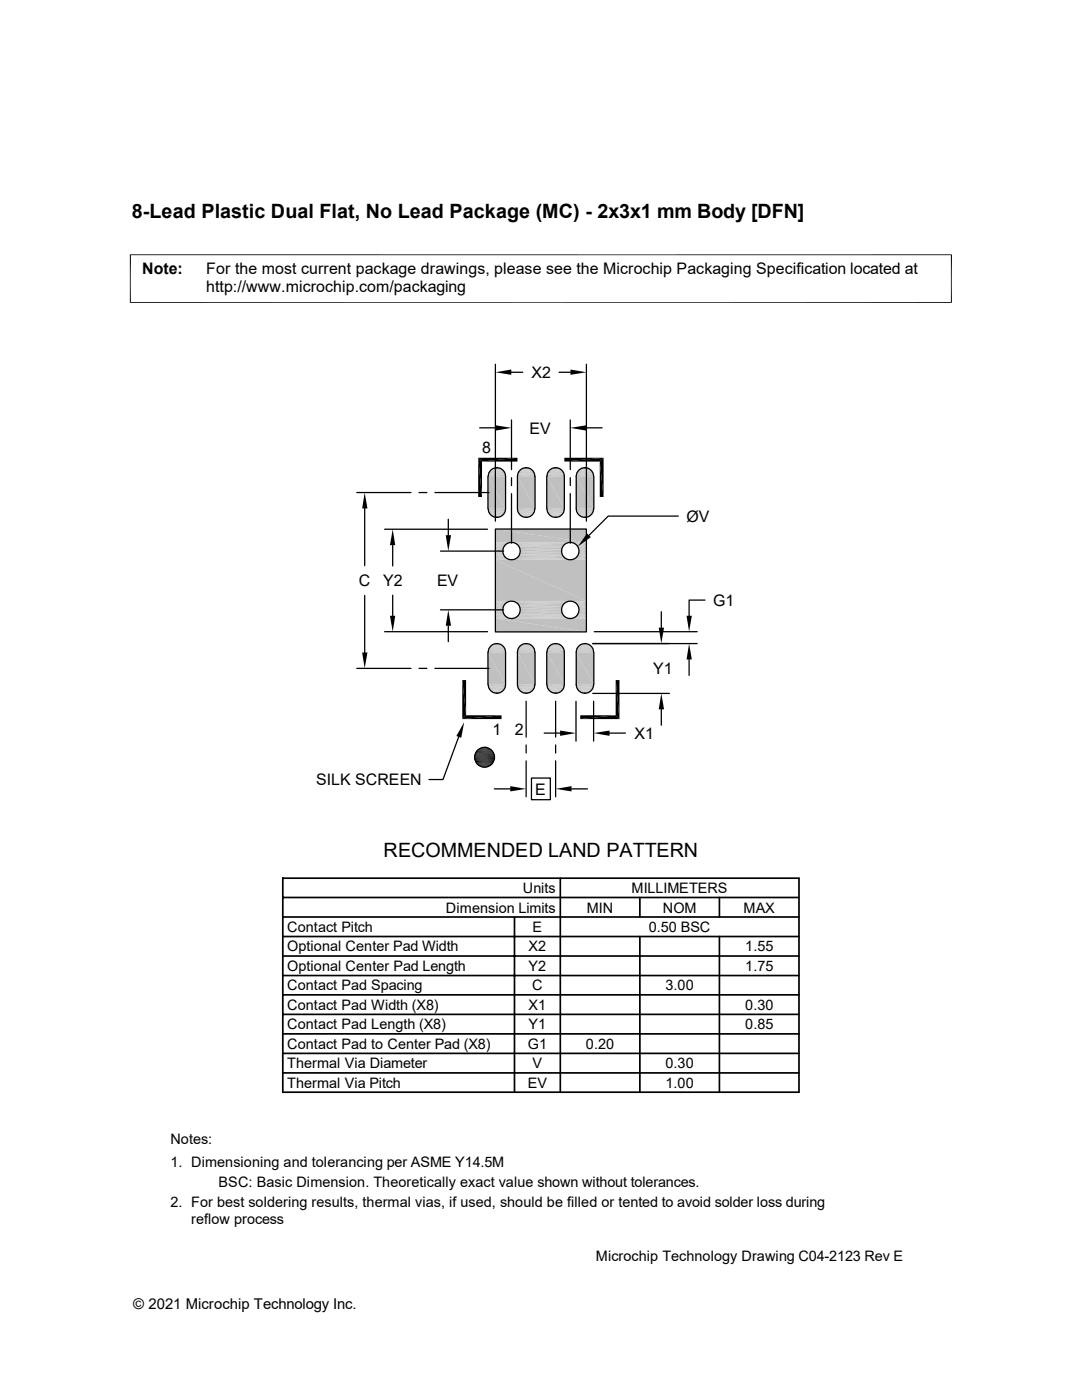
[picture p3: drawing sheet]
<svg xmlns="http://www.w3.org/2000/svg" width="216mm" height="279mm" viewBox="0 0 216 279" stroke-linecap="round" stroke-linejoin="round" font-family="sans-serif">
<g fill="#c0c0c0">
<path d="M98.8 93.3h.6z"/>
<path d="M104.7 93.3h.6z"/>
<path d="M110.6 93.3h.6z"/>
<path d="M116.5 93.3h.5z"/>
<path d="M116.4 93.3h.7z"/>
<path d="M116.5 93.3h.6z"/>
<path d="M110.5 93.3h.7z"/>
<path d="M104.6 93.3h.7z"/>
<path d="M98.8 93.3h.7z"/>
<path d="M116.1 93.4h1.2z"/>
<path d="M116.4 93.3l.9 .1z"/>
<path d="M110.3 93.4h1.2z"/>
<path d="M110.5 93.3l1 .1z"/>
<path d="M104.4 93.4h1.2z"/>
<path d="M104.6 93.3l1 .1z"/>
<path d="M98.6 93.4h1.1z"/>
<path d="M98.8 93.3l.9 .1z"/>
<path d="M116 93.4h1.4z"/>
<path d="M116.1 93.4h1.3z"/>
<path d="M110.2 93.4h1.3z"/>
<path d="M104.3 93.4h1.4z"/>
<path d="M104.4 93.4h1.3z"/>
<path d="M98.5 93.4h1.3z"/>
<path d="M98.6 93.4h1.2z"/>
<path d="M115.9 93.6l.1-.2 1.6 .2z"/>
<path d="M116 93.4h1.4l.2 .2z"/>
<path d="M110 93.6l.2-.2 1.6 .2z"/>
<path d="M110.2 93.4h1.3l.3 .2z"/>
<path d="M104.1 93.6l.2-.2 1.6 .2z"/>
<path d="M104.3 93.4h1.4l.2 .2z"/>
<path d="M98.3 93.6l.2-.2 1.5 .2z"/>
<path d="M98.5 93.4h1.3l.2 .2z"/>
<path d="M115.7 93.6h2z"/>
<path d="M115.9 93.6h1.8z"/>
<path d="M109.9 93.6h1.9z"/>
<path d="M110 93.6h1.8z"/>
<path d="M104 93.6h2z"/>
<path d="M104.1 93.6h1.9z"/>
<path d="M98.2 93.6h1.9z"/>
<path d="M98.3 93.6h1.8z"/>
</g>
<g fill="none" stroke="#c0c0c0" stroke-width=".2">
<path d="M97.4 94.7h3.5M97.5 94.4h3.3M97.6 94.1h3.1M97.7 94h2.9M97.8 93.9h2.7M97.9 93.8h2.5M98 93.7h2.2M103.3 94.7h3.4M103.3 94.4h3.3M103.5 94.1h3M103.5 94h3M103.7 93.9h2.6"/>
<path d="M103.8 93.8h2.4M103.9 93.7h2.2M109.1 94.7h3.5M109.2 94.4h3.3M109.3 94.1h3.1M109.4 94h2.9M109.5 93.9h2.7M109.6 93.8h2.5M109.7 93.7h2.3M115 94.7h3.4M115.1 94.4h3.3M115.2 94.1h3"/>
<path d="M115.3 94h2.9M115.4 93.9h2.7M115.5 93.8h2.4M115.6 93.7h2.3"/>
</g>
<path d="M97.5 94.3h3.3M103.4 94.3h3.2M109.2 94.3h3.3M115.1 94.3h3.2" fill="none" stroke="#c0c0c0" stroke-width=".21"/>
<path d="M97.4 94.6h3.4M103.3 94.6h3.4M109.1 94.6h3.5M115 94.6h3.4" fill="none" stroke="#c0c0c0" stroke-width=".25"/>
<path d="M97.4 94.9h3.5M103.3 94.9h3.5M109.1 94.9h3.5M115 94.9h3.5" fill="none" stroke="#c0c0c0" stroke-width=".34"/>
<g fill="#c0c0c0">
<path d="M115 95.1l3.5 6.4h-3.5z"/>
<path d="M115 95.1h3.5v6.4z"/>
<path d="M109.1 95.1l3.5 6.4h-3.5z"/>
<path d="M109.1 95.1h3.5v6.4z"/>
<path d="M103.3 95.1l3.5 6.4h-3.5z"/>
<path d="M103.3 95.1h3.5v6.4z"/>
<path d="M97.4 95.1l3.5 6.4h-3.5z"/>
<path d="M97.4 95.1h3.5v6.4z"/>
</g>
<path d="M97.4 101.7h3.5M103.3 101.7h3.5M109.1 101.7h3.5M115 101.7h3.5" fill="none" stroke="#c0c0c0" stroke-width=".3"/>
<g fill="none" stroke="#c0c0c0" stroke-width=".2">
<path d="M97.4 101.8h3.5M97.5 102.2h3.3M97.5 102.3h3.3M97.6 102.4h3.1M97.7 102.6h2.9M97.8 102.7h2.7M97.9 102.8h2.5M98 102.9h2.2M103.3 101.8h3.4M103.3 102.2h3.3M103.4 102.3h3.2M103.5 102.4h3"/>
<path d="M103.5 102.6h3M103.7 102.7h2.6M103.8 102.8h2.4M103.9 102.9h2.2M109.1 101.8h3.5M109.2 102.2h3.3M109.2 102.3h3.3M109.3 102.4h3.1M109.4 102.6h2.9M109.5 102.7h2.7M109.6 102.8h2.5M109.7 102.9h2.3"/>
<path d="M115 101.8h3.4M115.1 102.2h3.3M115.1 102.3h3.2M115.2 102.4h3M115.3 102.6h2.9M115.4 102.7h2.7M115.5 102.8h2.4M115.6 102.9h2.3"/>
</g>
<path d="M97.4 102h3.4M103.3 102h3.4M109.1 102h3.5M115 102h3.4" fill="none" stroke="#c0c0c0" stroke-width=".25"/>
<g fill="#c0c0c0">
<path d="M115.7 103h1.9z"/>
<path d="M115.7 103h2z"/>
<path d="M109.9 103h1.9z"/>
<path d="M104 103h1.9z"/>
<path d="M104 103h2z"/>
<path d="M98.2 103h1.8z"/>
<path d="M98.2 103h1.9z"/>
<path d="M115.9 103l1.5 .1z"/>
<path d="M115.9 103h1.7z"/>
<path d="M110 103l1.5 .1z"/>
<path d="M110 103h1.8z"/>
<path d="M104.1 103l1.6 .1z"/>
<path d="M104.1 103h1.8z"/>
<path d="M98.3 103l1.5 .1z"/>
<path d="M98.3 103h1.7z"/>
<path d="M116 103.1l1.3 .1z"/>
<path d="M116 103.1h1.4z"/>
<path d="M110.2 103.1l1.3 .1z"/>
<path d="M110.2 103.1h1.3z"/>
<path d="M104.3 103.1l1.3 .1z"/>
<path d="M104.3 103.1h1.4z"/>
<path d="M98.5 103.1l1.2 .1z"/>
<path d="M98.5 103.1h1.3z"/>
<path d="M116.1 103.2h1z"/>
<path d="M116.1 103.2h1.2z"/>
<path d="M110.3 103.2h.9z"/>
<path d="M110.3 103.2h1.2z"/>
<path d="M104.4 103.2h.9z"/>
<path d="M104.4 103.2h1.2z"/>
<path d="M98.6 103.2h.9z"/>
<path d="M98.6 103.2h1.1z"/>
<path d="M98.8 103.3h.6z"/>
<path d="M104.7 103.3h.6z"/>
<path d="M110.6 103.3h.6z"/>
<path d="M116.5 103.3h.5z"/>
<path d="M116.4 103.2l.6 .1z"/>
<path d="M116.4 103.2h.7z"/>
<path d="M110.5 103.2l.7 .1z"/>
<path d="M110.5 103.2h.7z"/>
<path d="M104.6 103.2l.7 .1z"/>
<path d="M104.6 103.2h.7z"/>
<path d="M98.8 103.2l.6 .1z"/>
<path d="M98.8 103.2h.7z"/>
<path d="M98.8 128.4h.6z"/>
<path d="M104.7 128.4h.6z"/>
<path d="M110.6 128.4h.6z"/>
<path d="M116.5 128.4h.5z"/>
<path d="M116.4 128.5h.7z"/>
<path d="M116.5 128.4l.6 .1z"/>
<path d="M110.6 128.4l.6 .1z"/>
<path d="M104.6 128.5h.7z"/>
<path d="M104.7 128.4l.6 .1z"/>
<path d="M98.8 128.4l.7 .1z"/>
<path d="M116.1 128.5h1.2z"/>
<path d="M116.4 128.5h.9z"/>
<path d="M110.3 128.5h1.2z"/>
<path d="M110.5 128.5h1z"/>
<path d="M104.4 128.5h1.2z"/>
<path d="M104.6 128.5h1z"/>
<path d="M98.6 128.5h1.1z"/>
<path d="M98.8 128.5h.9z"/>
<path d="M116 128.6h1.4z"/>
<path d="M116.1 128.5l1.3 .1z"/>
<path d="M110.2 128.6h1.3z"/>
<path d="M110.3 128.5l1.2 .1z"/>
<path d="M104.3 128.6h1.4z"/>
<path d="M104.4 128.5l1.3 .1z"/>
<path d="M98.5 128.6h1.3z"/>
<path d="M98.6 128.5l1.2 .1z"/>
<path d="M115.9 128.7h1.7z"/>
<path d="M116 128.6l1.6 .1z"/>
<path d="M110 128.7h1.8z"/>
<path d="M110.2 128.6l1.6 .1z"/>
<path d="M104.1 128.7h1.8z"/>
<path d="M104.3 128.6l1.6 .1z"/>
<path d="M98.3 128.7h1.7z"/>
<path d="M98.5 128.6l1.5 .1z"/>
<path d="M115.7 128.7h2z"/>
<path d="M115.9 128.7h1.8z"/>
<path d="M109.9 128.7h1.9z"/>
<path d="M104 128.7h2z"/>
<path d="M104.1 128.7h1.9z"/>
<path d="M98.2 128.7h1.9z"/>
<path d="M98.3 128.7h1.8z"/>
</g>
<g fill="none" stroke="#c0c0c0" stroke-width=".2">
<path d="M97.4 129.9h3.5M97.5 129.4h3.3M97.5 129.5h3.3M97.6 129.3h3.1M97.7 129.1h2.9M97.8 129h2.7M97.9 128.9h2.5M98 128.8h2.2M103.3 129.9h3.4M103.3 129.5h3.3M103.4 129.4h3.2M103.5 129.3h3"/>
<path d="M103.5 129.1h3M103.7 129h2.6M103.8 128.9h2.4M103.9 128.8h2.2M109.1 129.9h3.5M109.2 129.4h3.3M109.2 129.5h3.3M109.3 129.3h3.1M109.4 129.1h2.9M109.5 129h2.7M109.6 128.9h2.5M109.7 128.8h2.3"/>
<path d="M115 129.9h3.4M115.1 129.5h3.3M115.1 129.4h3.2M115.2 129.3h3M115.3 129.1h2.9M115.4 129h2.7M115.5 128.9h2.4M115.6 128.8h2.3"/>
</g>
<path d="M97.4 129.7h3.4M103.3 129.7h3.4M109.1 129.7h3.5M115 129.7h3.4" fill="none" stroke="#c0c0c0" stroke-width=".25"/>
<path d="M97.4 130h3.5M103.3 130h3.5M109.1 130h3.5M115 130h3.5" fill="none" stroke="#c0c0c0" stroke-width=".3"/>
<g fill="#c0c0c0">
<path d="M115 130.2l3.5 6.4h-3.5z"/>
<path d="M115 130.2h3.5v6.4z"/>
<path d="M109.1 130.2l3.5 6.4h-3.5z"/>
<path d="M109.1 130.2h3.5v6.4z"/>
<path d="M103.3 130.2l3.5 6.4h-3.5z"/>
<path d="M103.3 130.2h3.5v6.4z"/>
<path d="M97.4 130.2l3.5 6.4h-3.5z"/>
<path d="M97.4 130.2h3.5v6.4z"/>
</g>
<path d="M97.4 136.8h3.5M103.3 136.8h3.5M109.1 136.8h3.5M115 136.8h3.5" fill="none" stroke="#c0c0c0" stroke-width=".34"/>
<g fill="none" stroke="#c0c0c0" stroke-width=".2">
<path d="M97.4 137h3.5M97.5 137.3h3.3M97.6 137.5h3.1M97.7 137.7h2.9M97.8 137.8h2.7M97.9 137.9h2.5M98 138h2.2M103.3 137h3.4M103.3 137.3h3.3M103.5 137.5h3M103.5 137.7h3M103.7 137.8h2.6"/>
<path d="M103.8 137.9h2.4M103.9 138h2.2M109.1 137h3.5M109.2 137.3h3.3M109.3 137.5h3.1M109.4 137.7h2.9M109.5 137.8h2.7M109.6 137.9h2.5M109.7 138h2.3M115 137h3.4M115.1 137.3h3.3M115.2 137.5h3"/>
<path d="M115.3 137.7h2.9M115.4 137.8h2.7M115.5 137.9h2.4M115.6 138h2.3"/>
</g>
<path d="M97.4 137.1h3.4M103.3 137.1h3.4M109.1 137.1h3.5M115 137.1h3.4" fill="none" stroke="#c0c0c0" stroke-width=".25"/>
<path d="M97.5 137.4h3.3M103.4 137.4h3.2M109.2 137.4h3.3M115.1 137.4h3.2" fill="none" stroke="#c0c0c0" stroke-width=".21"/>
<g fill="#c0c0c0">
<path d="M115.7 138.1h1.9z"/>
<path d="M115.7 138.1h2z"/>
<path d="M109.9 138.1h1.9z"/>
<path d="M104 138.1h1.9z"/>
<path d="M104 138.1h2z"/>
<path d="M98.2 138.1h1.8z"/>
<path d="M98.2 138.1h1.9z"/>
<path d="M115.9 138.1l1.5 .2h-1.4z"/>
<path d="M115.9 138.1h1.7l-.2 .2z"/>
<path d="M110 138.1l1.5 .2h-1.3z"/>
<path d="M110 138.1h1.8l-.3 .2z"/>
<path d="M104.1 138.1l1.6 .2h-1.4z"/>
<path d="M104.1 138.1h1.8l-.2 .2z"/>
<path d="M98.3 138.1l1.5 .2h-1.3z"/>
<path d="M98.3 138.1h1.7l-.2 .2z"/>
<path d="M116 138.3h1.3z"/>
<path d="M116 138.3h1.4z"/>
<path d="M110.2 138.3h1.3z"/>
<path d="M104.3 138.3h1.3z"/>
<path d="M104.3 138.3h1.4z"/>
<path d="M98.5 138.3h1.2z"/>
<path d="M98.5 138.3h1.3z"/>
<path d="M116.1 138.3h1z"/>
<path d="M116.1 138.3h1.2z"/>
<path d="M110.3 138.3h.9z"/>
<path d="M110.3 138.3h1.2z"/>
<path d="M104.4 138.3h.9z"/>
<path d="M104.4 138.3h1.2z"/>
<path d="M98.6 138.3h.9z"/>
<path d="M98.6 138.3h1.1z"/>
<path d="M98.8 138.3h.6z"/>
<path d="M104.7 138.3h.6z"/>
<path d="M110.6 138.3h.6z"/>
<path d="M116.5 138.3h.5z"/>
<path d="M116.4 138.3h.6z"/>
<path d="M116.4 138.3h.7z"/>
<path d="M110.5 138.3h.7z"/>
<path d="M104.6 138.3h.7z"/>
<path d="M98.8 138.3h.7z"/>
<path d="M98.8 105.6l18.2 2.6h-18.2z"/>
<path d="M98.8 105.6h18.2v2.6z"/>
</g>
<path d="M98.8 108.3h3.1M98.8 108.4h2.8M98.8 108.5h2.5M102.2 108.3h11.4M102.5 108.4h10.8M102.9 108.5h10.1M114 108.3h3M114.3 108.4h2.7M114.6 108.5h2.4" fill="none" stroke="#c0c0c0" stroke-width=".2"/>
<path d="M103.1 108.7h9.6M114.9 108.7h2.1" fill="none" stroke="#c0c0c0" stroke-width=".21"/>
<path d="M98.8 108.6l2 .2h-2z" fill="#c0c0c0"/>
<path d="M98.8 108.7h2.2" fill="none" stroke="#c0c0c0" stroke-width=".21"/>
<g fill="#c0c0c0">
<path d="M115.1 108.8l1.9 .3h-1.7z"/>
<path d="M115.1 108.8h1.9v.3z"/>
</g>
<path d="M103.4 108.9h9.1" fill="none" stroke="#c0c0c0" stroke-width=".25"/>
<g fill="#c0c0c0">
<path d="M98.8 108.8l1.8 .3h-1.8z"/>
<path d="M98.8 108.8h2l-.2 .3z"/>
<path d="M115.3 109.1l1.7 .2h-1.6z"/>
<path d="M115.3 109.1h1.7v.2z"/>
</g>
<path d="M103.5 109.2h8.8" fill="none" stroke="#c0c0c0" stroke-width=".3"/>
<g fill="#c0c0c0">
<path d="M98.8 109.1l1.6 .2h-1.6z"/>
<path d="M98.8 109.1h1.8l-.2 .2z"/>
<path d="M115.4 109.3l1.6 .4h-1.5z"/>
<path d="M115.4 109.3h1.6v.4z"/>
</g>
<path d="M103.7 109.5h8.4" fill="none" stroke="#c0c0c0" stroke-width=".34"/>
<g fill="#c0c0c0">
<path d="M98.8 109.3l1.5 .4h-1.5z"/>
<path d="M98.8 109.3h1.6l-.1 .4z"/>
<path d="M115.5 109.7l1.5 .3h-1.4z"/>
<path d="M115.5 109.7h1.5v.3z"/>
</g>
<path d="M103.8 109.8h8.3" fill="none" stroke="#c0c0c0" stroke-width=".3"/>
<g fill="#c0c0c0">
<path d="M98.8 109.7l1.5 .3h-1.5z"/>
<path d="M98.8 109.7h1.5v.3z"/>
<path d="M115.6 110l1.4 .3h-1.5z"/>
<path d="M115.6 110h1.4v.3z"/>
</g>
<path d="M103.8 110.2h8.3" fill="none" stroke="#c0c0c0" stroke-width=".34"/>
<g fill="#c0c0c0">
<path d="M98.8 110l1.5 .3h-1.5z"/>
<path d="M98.8 110h1.5v.3z"/>
<path d="M115.5 110.3l1.5 .3h-1.6z"/>
<path d="M115.5 110.3h1.5v.3z"/>
</g>
<path d="M103.7 110.5h8.4" fill="none" stroke="#c0c0c0" stroke-width=".3"/>
<g fill="#c0c0c0">
<path d="M98.8 110.3l1.6 .3h-1.6z"/>
<path d="M98.8 110.3h1.5l.1 .3z"/>
<path d="M115.4 110.6l1.6 .3h-1.7z"/>
<path d="M115.4 110.6h1.6v.3z"/>
</g>
<path d="M103.5 110.8h8.8" fill="none" stroke="#c0c0c0" stroke-width=".3"/>
<g fill="#c0c0c0">
<path d="M98.8 110.6l1.8 .3h-1.8z"/>
<path d="M98.8 110.6h1.6l.2 .3z"/>
<path d="M115.3 110.9l1.7 .3h-1.9z"/>
<path d="M115.3 110.9h1.7v.3z"/>
</g>
<path d="M103.4 111h9.1" fill="none" stroke="#c0c0c0" stroke-width=".25"/>
<g fill="#c0c0c0">
<path d="M98.8 110.9l2 .3h-2z"/>
<path d="M98.8 110.9h1.8l.2 .3z"/>
</g>
<path d="M114.9 111.3h2.1" fill="none" stroke="#c0c0c0" stroke-width=".21"/>
<path d="M115.1 111.2h1.9v.2z" fill="#c0c0c0"/>
<path d="M98.8 111.3h2.2M103.1 111.3h9.6" fill="none" stroke="#c0c0c0" stroke-width=".21"/>
<path d="M98.8 111.5h2.5M98.8 111.6h2.8M98.8 111.7h3.1M102.2 111.7h11.4M102.5 111.6h10.8M102.9 111.5h10.1M114 111.7h3M114.3 111.6h2.7M114.6 111.5h2.4" fill="none" stroke="#c0c0c0" stroke-width=".2"/>
<g fill="#c0c0c0">
<path d="M98.8 111.8l18.2 8.1h-18.2z"/>
<path d="M98.8 111.8h18.2v8.1z"/>
</g>
<path d="M98.8 120h3.1M102.2 120h11.4M114 120h3M98.8 120.1h2.8M98.8 120.2h2.5M102.5 120.1h10.8M102.9 120.2h10.1M114.3 120.1h2.7M114.6 120.2h2.4" fill="none" stroke="#c0c0c0" stroke-width=".2"/>
<path d="M103.1 120.4h9.6M114.9 120.4h2.1" fill="none" stroke="#c0c0c0" stroke-width=".21"/>
<path d="M98.8 120.3l2 .2h-2z" fill="#c0c0c0"/>
<path d="M98.8 120.4h2.2" fill="none" stroke="#c0c0c0" stroke-width=".21"/>
<g fill="#c0c0c0">
<path d="M115.1 120.5l1.9 .3h-1.7z"/>
<path d="M115.1 120.5h1.9v.3z"/>
</g>
<path d="M103.4 120.7h9.1" fill="none" stroke="#c0c0c0" stroke-width=".25"/>
<g fill="#c0c0c0">
<path d="M98.8 120.5l1.8 .3h-1.8z"/>
<path d="M98.8 120.5h2l-.2 .3z"/>
<path d="M115.3 120.8l1.7 .3h-1.6z"/>
<path d="M115.3 120.8h1.7v.3z"/>
</g>
<path d="M103.5 120.9h8.8" fill="none" stroke="#c0c0c0" stroke-width=".3"/>
<g fill="#c0c0c0">
<path d="M98.8 120.8l1.6 .3h-1.6z"/>
<path d="M98.8 120.8h1.8l-.2 .3z"/>
<path d="M115.4 121.1l1.6 .3h-1.5z"/>
<path d="M115.4 121.1h1.6v.3z"/>
</g>
<path d="M103.7 121.2h8.4" fill="none" stroke="#c0c0c0" stroke-width=".3"/>
<g fill="#c0c0c0">
<path d="M98.8 121.1l1.5 .3h-1.5z"/>
<path d="M98.8 121.1h1.6l-.1 .3z"/>
<path d="M115.5 121.4l1.5 .3h-1.4z"/>
<path d="M115.5 121.4h1.5v.3z"/>
</g>
<path d="M103.8 121.5h8.3" fill="none" stroke="#c0c0c0" stroke-width=".34"/>
<g fill="#c0c0c0">
<path d="M98.8 121.4l1.5 .3h-1.5z"/>
<path d="M98.8 121.4h1.5v.3z"/>
<path d="M115.6 121.7l1.4 .3h-1.5z"/>
<path d="M115.6 121.7h1.4v.3z"/>
</g>
<path d="M103.8 121.9h8.3" fill="none" stroke="#c0c0c0" stroke-width=".3"/>
<g fill="#c0c0c0">
<path d="M98.8 121.7l1.5 .3h-1.5z"/>
<path d="M98.8 121.7h1.5v.3z"/>
<path d="M115.5 122l1.5 .3h-1.6z"/>
<path d="M115.5 122h1.5v.3z"/>
</g>
<path d="M103.7 122.2h8.4" fill="none" stroke="#c0c0c0" stroke-width=".34"/>
<g fill="#c0c0c0">
<path d="M98.8 122l1.6 .3h-1.6z"/>
<path d="M98.8 122h1.5l.1 .3z"/>
<path d="M115.4 122.3l1.6 .3h-1.7z"/>
<path d="M115.4 122.3h1.6v.3z"/>
</g>
<path d="M103.5 122.5h8.8" fill="none" stroke="#c0c0c0" stroke-width=".3"/>
<g fill="#c0c0c0">
<path d="M98.8 122.3l1.8 .3h-1.8z"/>
<path d="M98.8 122.3h1.6l.2 .3z"/>
<path d="M115.3 122.6l1.7 .3h-1.9z"/>
<path d="M115.3 122.6h1.7v.3z"/>
</g>
<path d="M103.4 122.8h9.1" fill="none" stroke="#c0c0c0" stroke-width=".25"/>
<g fill="#c0c0c0">
<path d="M98.8 122.6l2 .3h-2z"/>
<path d="M98.8 122.6h1.8l.2 .3z"/>
</g>
<path d="M114.9 123h2.1" fill="none" stroke="#c0c0c0" stroke-width=".21"/>
<path d="M115.1 122.9h1.9v.2z" fill="#c0c0c0"/>
<path d="M98.8 123h2.2M103.1 123h9.6" fill="none" stroke="#c0c0c0" stroke-width=".21"/>
<path d="M98.8 123.2h2.5M98.8 123.3h2.8M98.8 123.4h3.1M102.2 123.4h11.4M102.5 123.3h10.8M102.9 123.2h10.1M114 123.4h3M114.3 123.3h2.7M114.6 123.2h2.4" fill="none" stroke="#c0c0c0" stroke-width=".2"/>
<g fill="#c0c0c0">
<path d="M98.8 123.4l18.2 2.7h-18.2z"/>
<path d="M98.8 123.4h18.2v2.7z"/>
</g>
<g fill="none" stroke="#000" stroke-width=".25">
<path d="M98.8 72.7v31.3M102 74.3h2.3M111.5 74.3h2.3M117 72.7v31.3M71.2 98.3h10.8M83.6 98.3h1.6M86.8 98.3h10.8M95.7 85.4h3.2M97.4 95.1v6.4M97.4 95.1a1.74 1.74 0 0 1 1.7-1.8 1.74 1.74 0 0 1 1.8 1.8v6.4a1.73 1.73 0 0 1-1.8 1.8M99.1 93.3h.1M102.1 83.8v9.9"/>
<path d="M102.1 95.3v1.6M102.1 98.5v9.9M105 93.3h.1M106.7 95.1a1.74 1.74 0 0 0-1.7-1.8 1.74 1.74 0 0 0-1.7 1.8v6.4a1.73 1.73 0 0 0 1.7 1.8M106.8 95.1v6.4M109.1 95.1v6.4M109.1 95.1a1.74 1.74 0 0 1 1.8-1.8 1.74 1.74 0 0 1 1.7 1.8v6.4a1.73 1.73 0 0 1-1.7 1.8M110.9 93.3h.1M113.8 83.8v9.9M113.8 95.3v1.6M113.8 98.5v9.9M116.7 93.3h.1"/>
<path d="M117 85.4h3.1M118.4 95.1a1.74 1.74 0 0 0-1.7-1.8 1.74 1.74 0 0 0-1.7 1.8v6.4a1.73 1.73 0 0 0 1.7 1.8M118.5 95.1v6.4M72.8 101.5v11.4M72.8 118.8v11.4M76.8 105.6h20.5M78.4 108.8v4.1M78.4 118.8v4.1M87.9 110h12.6M89.5 103.6v3.2M97.4 101.5a1.73 1.73 0 0 0 1.7 1.8M98.8 105.6h18.2v20.5h-18.2z"/>
<path d="M99.1 103.3h.1M105 103.3h.1M106.7 101.5a1.73 1.73 0 0 1-1.7 1.8M109.1 101.5a1.73 1.73 0 0 0 1.8 1.8M110.9 103.3h.1M116.7 103.3h.1M118.4 101.5a1.73 1.73 0 0 1-1.7 1.8M135.3 103h-13.9l-3.9 3.8M140.7 119.8h-3.2v3.1M71.2 133.4h10.8M76.8 126.1h20.5M83.6 133.4h1.6"/>
<path d="M86.8 133.4h10.8M87.9 121.7h12.6M89.5 124.9v3.2M97.4 130.2v6.4M99.1 128.4a1.73 1.73 0 0 1 1.8 1.8v6.4a1.74 1.74 0 0 1-1.8 1.7 1.74 1.74 0 0 1-1.7-1.7M99.1 128.4a1.73 1.73 0 0 0-1.7 1.8M99.1 128.4h.1M99.1 138.4h.1M105 128.4a1.73 1.73 0 0 0-1.7 1.8v6.4a1.74 1.74 0 0 0 1.7 1.7 1.74 1.74 0 0 0 1.7-1.7M105 128.4a1.73 1.73 0 0 1 1.7 1.8M105 128.4h.1M105 138.4h.1"/>
<path d="M105 140v7.1M106.8 130.2v6.4M109.1 130.2v6.4M110.9 128.4a1.73 1.73 0 0 1 1.7 1.8v6.4a1.74 1.74 0 0 1-1.7 1.7 1.74 1.74 0 0 1-1.8-1.7M110.9 128.4a1.73 1.73 0 0 0-1.8 1.8M110.9 128.4h.1M110.9 138.4h.1M110.9 140v7.1M114.9 140v7.9M116.7 128.4a1.73 1.73 0 0 0-1.7 1.8v6.4a1.74 1.74 0 0 0 1.7 1.7 1.74 1.74 0 0 0 1.7-1.7M116.7 128.4a1.73 1.73 0 0 1 1.7 1.8M116.7 128.4h.1"/>
<path d="M116.7 138.4h.1M118.3 128.4h20.8M118.3 138.4h15.3M118.4 140v7.9M118.5 130.2v6.4M118.6 126.1h20.5M132 122.1v3.2M137.5 131.6v3.2M91.5 147.1l-3.1 8.5h-2.8M98.6 157.4h3.2M105 148.7v1.6M105 151.8v7.2"/>
<path d="M106 155.3h3.8v4.3h-3.8zM108.6 146.3h3.2M110.9 148.7v1.6M110.9 151.8v7.2M114 157.4h3.2M121.6 146.3h3.2M132 141.6v3.1"/>
<circle cx="102.1" cy="110" r="1.74"/>
<circle cx="113.8" cy="110" r="1.74"/>
<circle cx="102.1" cy="121.7" r="1.74"/>
<circle cx="113.8" cy="121.7" r="1.74"/>
<circle cx="96.7" cy="151.1" r="1.98"/>
</g>
<g fill="none" stroke="#000" stroke-width=".34">
<path d="M56.4 179.1h103M56.4 175.3h103v42.7h-103zM111.8 175.3v42.7M127.7 179.1v3.9M143.6 179.1v3.9M56.4 198.5h103M56.4 183h103M56.4 190.8h103M56.4 186.9h103M56.4 194.7h103M102.7 183v35M127.7 186.9v31.1"/>
<path d="M143.6 186.9v31.1M56.4 202.4h103M56.4 210.2h103M56.4 206.3h103M56.4 214.1h103"/>
</g>
<g fill="#000">
<path d="M98.8 74.3l3.2-.6v1.1zM113.8 73.7l3.2 .6-3.2 .5zM95.4 91.4l.8 7.8h-.8zM95.4 91.4h7.9l-7.1 .7zM95.4 91.4l.8 .7v7.1zM96.2 92.1l7.1-.7v.7zM98.9 84.9l3.2 .5-3.2 .5zM112.6 91.4h7.8l-7.8 .7zM112.6 92.1l7.8-.7-.7 .7zM113.8 85.4l3.2-.5v1zM119.7 92.1l.7 7.1h-.7zM119.7 92.1l.7-.7v7.8z"/>
<path d="M72.8 98.3l.5 3.2h-1zM78.4 105.6l.5 3.2h-1.1zM88.9 106.8h1.1l-.5 3.2zM117.1 106.5l.8 .7-2.6 1.9zM72.3 130.2h1l-.5 3.2zM77.8 122.9h1.1l-.5 3.2zM89.5 121.7l.5 3.2h-1.1zM122.9 135.7l.7 7.8-.7-.8zM122.9 135.7h.7v7.8zM131.4 125.3h1.1l-.5 3.1zM137.5 128.4l.5 3.2h-1zM137 122.9h1l-.5 3.2z"/>
<path d="M92.6 144.1l-.6 3.1-.9-.3zM92.2 135.7l.8 7-.8 .8zM92.2 135.7h.8v7zM95.7 152.9l1.8 .1zM95.7 152.9h2zM95.7 149.4h2zM95.8 149.3l1.9 .1zM95.8 153h1.5zM95.8 153h1.7zM95.8 149.3h1.7zM96 149.2l1.5 .1zM96 153l1.2 .1z"/>
<path d="M96 153h1.3zM96 149.2h1.3zM96.2 149.1l1.1 .1zM96.2 153.1h.7zM96.2 153.1h1zM96.2 149.1h1zM96.4 149.1h.8zM96.4 153.1h.5zM96.4 149.1h.5zM92.2 143.5l7.9-.8v.8zM93 142.7h7.1l-7.9 .8zM101.8 156.9l3.2 .5-3.2 .5z"/>
<path d="M111.8 145.8l3.1 .5-3.1 .6zM110.9 157.4l3.1-.5v1zM118.4 146.3l3.2-.5v1.1zM115.8 142.7h7.1l-7.1 .8zM115.8 143.5l7.1-.8 .7 .8zM132 138.4l.5 3.2h-1.1z"/>
</g>
<path d="M26 50.8v9.7M189.8 50.8v9.7M94.7 151h4M94.7 151.4h4M94.7 150.6h4M94.8 152h3.8" fill="none" stroke="#000" stroke-width=".21"/>
<g fill="none" stroke="#000" stroke-width=".2">
<path d="M25.9 50.8h164M25.9 60.4h164M94.7 150.8h4M94.7 151.2h4M94.7 151.6h4M94.7 150.5h3.9M94.7 151.8h3.9M94.8 150.3h3.8M94.9 150.1h3.6M94.9 152.1h3.6M95 149.9h3.4M95 152.3h3.4"/>
<path d="M95.1 149.8h3.2M95.1 152.4h3.2M95.2 149.6h3M95.2 152.6h3M95.3 149.5h2.7M95.3 152.7h2.7M95.5 149.4h2.4M95.5 152.8h2.4"/>
</g>
<g font-size="3.9">
<text x="26.3" y="43.5">8-Lead Plastic Dual Flat, No Lead Package (MC) - 2x3x1 mm Body [DFN]</text>
<text x="76.5" y="171.1">RECOMMENDED LAND PATTERN</text>
</g>
<g font-size="3.2">
<text x="28.4" y="54.6">Note:</text>
<text x="41.1" y="54.6">For the most current package drawings, please see the Microchip Packaging Specification located at</text>
<text x="41.1" y="58.3">http://www.microchip.com/packaging</text>
<text x="106" y="75.4">X2</text>
<text x="105.7" y="86.5">EV</text>
<text x="96.2" y="90.3">8</text>
<text x="137" y="104.2">ØV</text>
<text x="71.6" y="117">C</text>
<text x="76.5" y="117">Y2</text>
<text x="87.2" y="117">EV</text>
<text x="142.3" y="120.9">G1</text>
<text x="130.3" y="134.5">Y1</text>
<text x="98.3" y="146.6">1</text>
<text x="102.7" y="146.6">2</text>
<text x="126.6" y="147.4">X1</text>
<text x="63.1" y="156.7">SILK SCREEN</text>
<text x="106.8" y="158.6">E</text>
</g>
<text font-size="3" x="26.6" y="261.3">© 2021 Microchip Technology Inc.</text>
<g font-size="2.9">
<text x="104.3" y="178.2">Units</text>
<text x="126" y="178.2">MILLIMETERS</text>
<text x="57.3" y="186">Contact Pitch</text>
<text x="89" y="182.1">Dimension Limits</text>
<text x="106.3" y="186">E</text>
<text x="117.1" y="182.1">MIN</text>
<text x="129.5" y="186">0.50 BSC</text>
<text x="132.2" y="182.1">NOM</text>
<text x="148.4" y="182.1">MAX</text>
<text x="57.3" y="189.9">Optional Center Pad Width</text>
<text x="105.5" y="189.9">X2</text>
<text x="148.7" y="189.9">1.55</text>
<text x="57.3" y="197.7">Contact Pad Spacing</text>
<text x="57.3" y="193.8">Optional Center Pad Length</text>
<text x="105.5" y="193.8">Y2</text>
<text x="106.2" y="197.7">C</text>
<text x="132.8" y="197.7">3.00</text>
<text x="148.7" y="193.8">1.75</text>
<text x="57.3" y="201.5">Contact Pad Width (X8)</text>
<text x="105.5" y="201.5">X1</text>
<text x="148.7" y="201.5">0.30</text>
<text x="57.3" y="205.4">Contact Pad Length (X8)</text>
<text x="57.3" y="209.3">Contact Pad to Center Pad (X8)</text>
<text x="105.3" y="209.3">G1</text>
<text x="105.5" y="205.4">Y1</text>
<text x="116.9" y="209.3">0.20</text>
<text x="148.7" y="205.4">0.85</text>
<text x="57.3" y="213.2">Thermal Via Diameter</text>
<text x="106.3" y="213.2">V</text>
<text x="132.8" y="213.2">0.30</text>
<text x="57.3" y="217.1">Thermal Via Pitch</text>
<text x="105.3" y="217.1">EV</text>
<text x="132.8" y="217.1">1.00</text>
<text x="34" y="232.9">1. Dimensioning and tolerancing per ASME Y14.5M</text>
<text x="34" y="228.3">Notes:</text>
<text x="43.6" y="236.9">BSC: Basic Dimension. Theoretically exact value shown without tolerances.</text>
<text x="34" y="240.9">2. For best soldering results, thermal vias, if used, should be filled or tented to avoid solder loss during</text>
<text x="38.1" y="244.3">reflow process</text>
<text x="118.9" y="251.6">Microchip Technology Drawing C04-2123 Rev E</text>
</g>
</svg>
